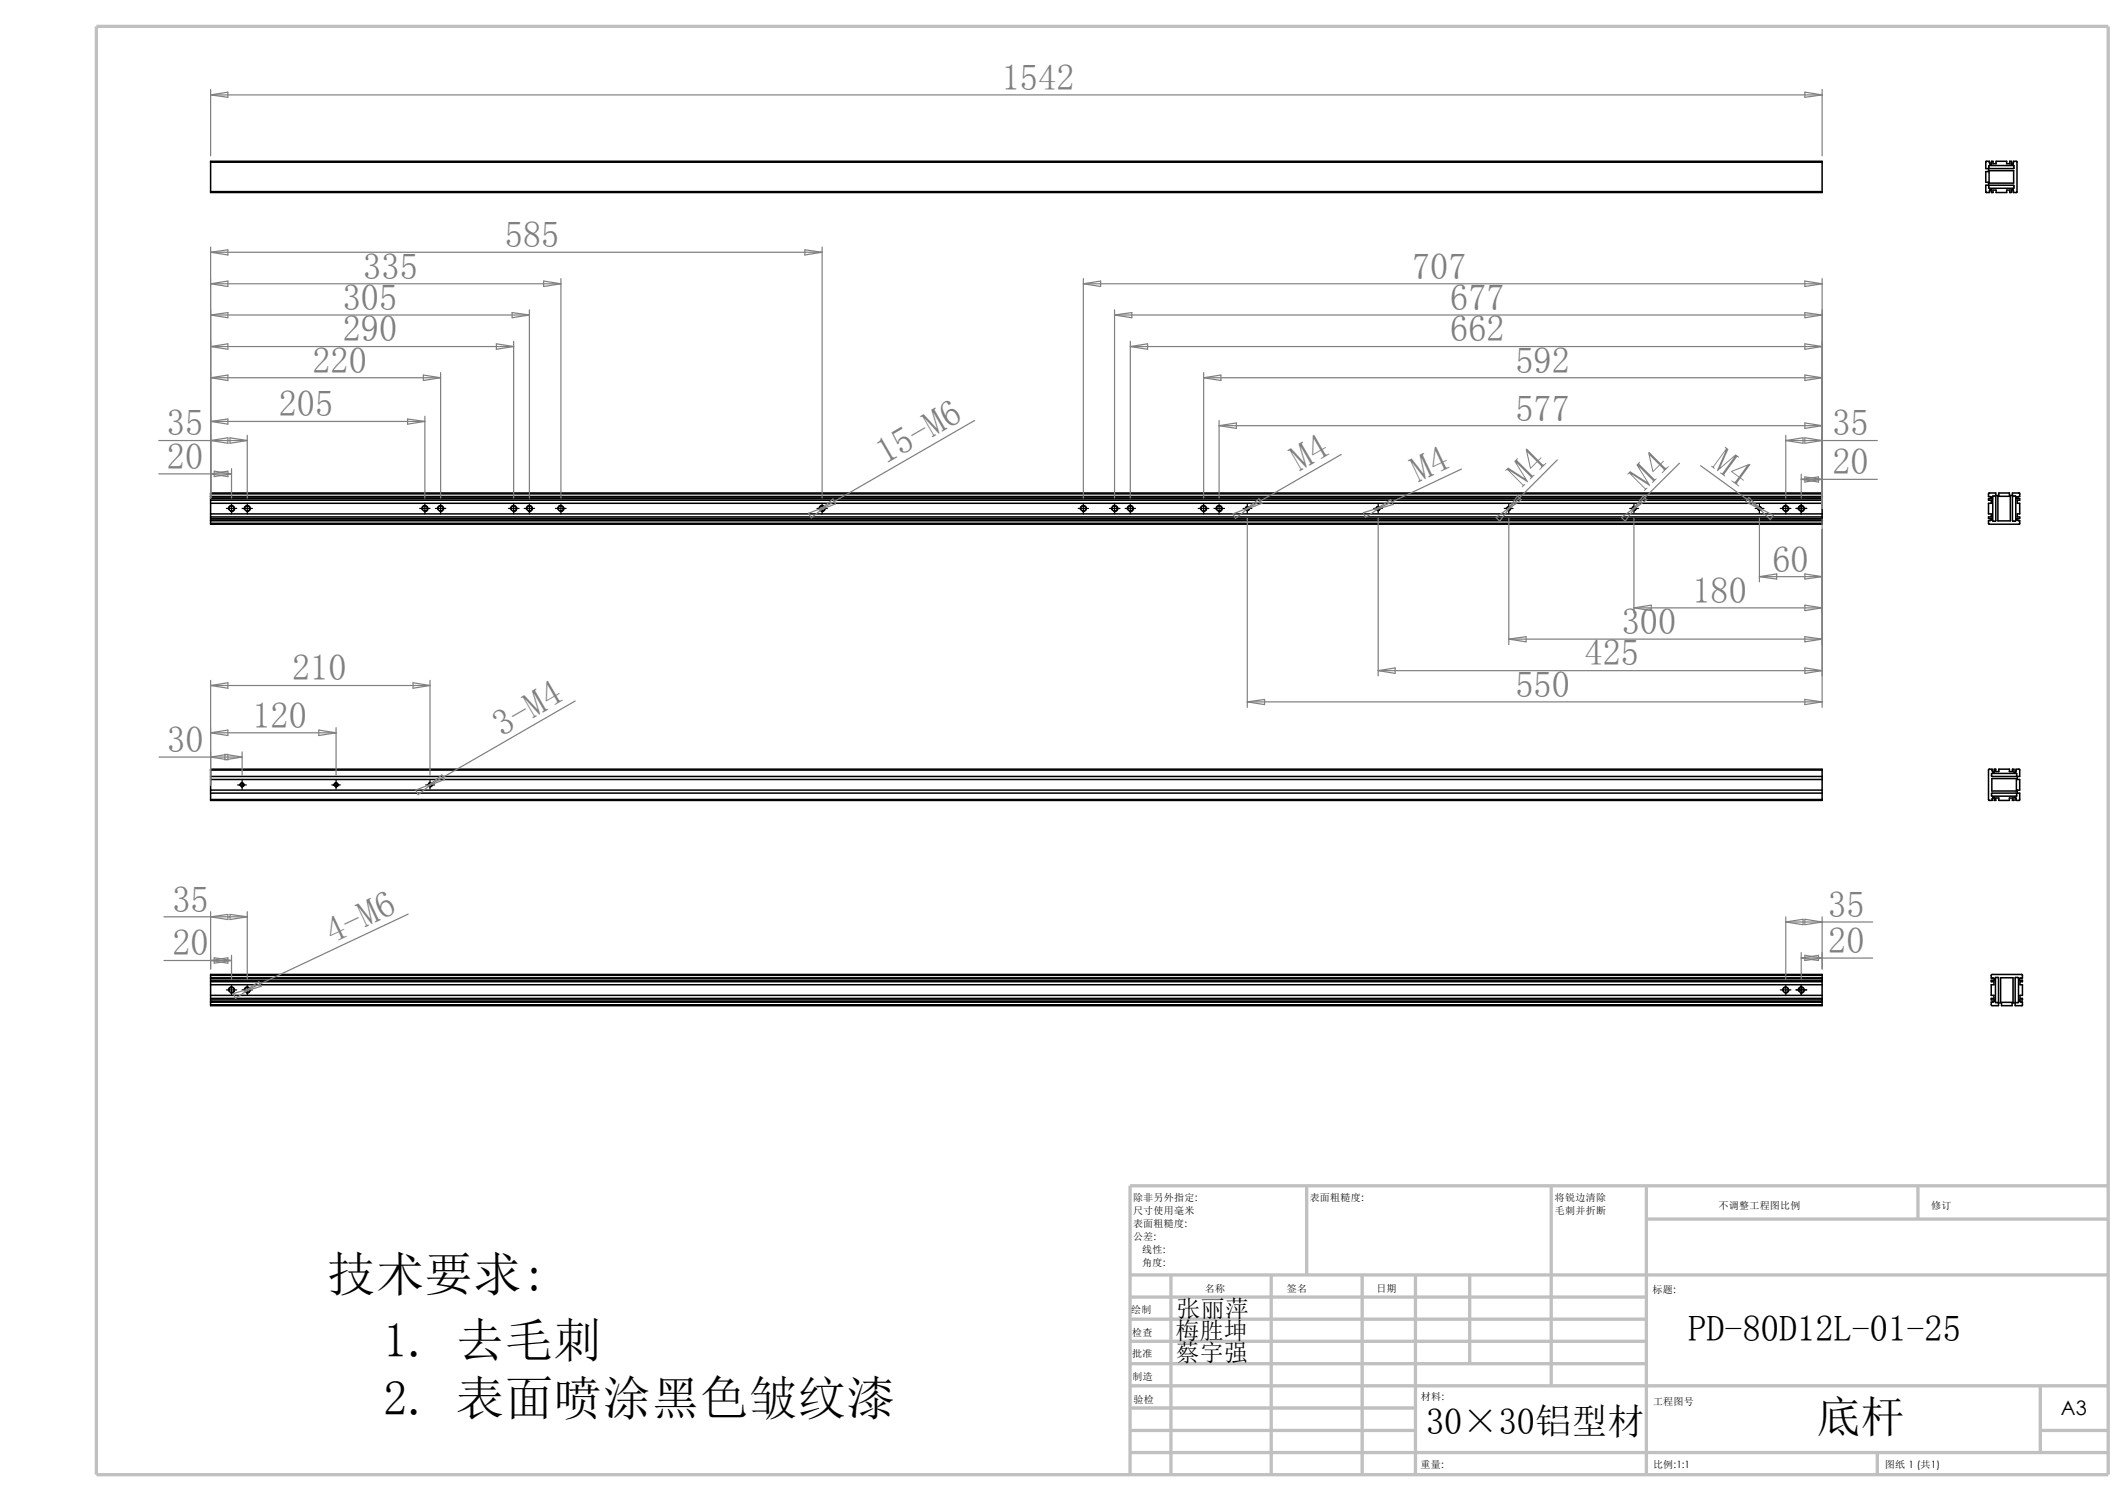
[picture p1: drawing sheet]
<svg xmlns="http://www.w3.org/2000/svg" width="297mm" height="210mm" viewBox="0 0 297 210" stroke-linecap="round" stroke-linejoin="round" font-family="sans-serif">
<g fill="none" stroke="#c0c0c0" stroke-width=".47">
<path d="M13.5 3.7h281v202.2h-281zM157.9 178h136.6M163.6 178v27.9M177.6 178v27.9M182.5 165.6v12.4M190.3 178v27.9M197.7 178v27.9M205.3 178v12.4M216.7 165.6v27.9M230 170.2h64.5M230 165.6v40.3M267.9 165.6v4.6"/>
<path d="M294.5 165.6h-136.6v40.3M157.9 199.7h39.8M157.9 193.5h136.6M157.9 184.2h72.1M157.9 196.6h39.8M157.9 181.1h72.1M157.9 187.3h72.1M157.9 190.4h72.1M285 199.7h9.5M285 193.5v9.3M157.9 202.8h136.6M262.3 202.8v3.1"/>
</g>
<g fill="none" stroke="#000" stroke-width=".21">
<path d="M29.4 22.6v-.1h225.2v.1M29.4 26.8v.1h225.2v-.1M29.4 22.6h225.2M29.4 26.8h225.2M29.4 22.6v4.2M254.6 22.6v4.2M277.8 23.2l3.5-.1v.4h-3.4zM277.9 25.9h3.4v.4h-3.4zM277.9 23.8h3.4v1.8h-3.4zM277.9 22.7l.1 .2h.2v-.4h.2v.4h.4v-.4h1.5v.4h.5v-.4h.2v.4h.2l.1-.2M277.9 22.7v-.2l-.5 .1v.9h.4v.5h-.4v1.4h.4v.5h-.4v.9l.5 .1v-.2M277.9 26.7l.1-.2h.2v.4h.2v-.4h.4v.4h1.5v-.4h.5v.4h.2v-.4h.2l.1 .2"/>
<path d="M277.9 22.7h.1M277.9 26.7h.1M281.3 22.7v-.2l.5 .1v4.2l-.5 .1v-.2M281.3 22.7h.1M281.3 26.7h.1M29.4 69v-.2h225.2v.2M29.4 73.1v.1h225.2v-.1M29.4 69.3v.1M29.4 72.6v.1M29.4 69v.3M29.4 69.4v3.2M29.4 72.7v.4"/>
<path d="M29.4 69h225.2M29.4 69.3h225.2M29.4 69.8h225.2M29.4 69.6h225.2M29.4 70.3h225.2M29.4 71.8h225.2M29.4 72.2h225.2M29.4 72.4h225.2M29.4 73.1h225.2M29.4 72.7h225.2M29.4 69.4h225.2M29.4 72.6h225.2"/>
<path d="M254.6 69v.4M254.6 72.6v.5M254.6 69.4v3.2M278 69.3l.2 .1v.2h-.4v.2h.4v.5h-.4v1.5h.4v.4h-.4v.2h.4v.2l-.2 .1M278 69.3h-.2v-.5h1v.4h.4v-.4h1.5v.4h.4v-.4l1.1 .1v.4l-.5 .1v.2h.5v.2h-.4v.5h.4v1.5h-.4v.4h.4v.2h-.5v.2l.5 .1-.1 .5h-4.3v-.5h.2M278.4 69.3h.4v3.5l-.4-.1zM279.1 69.3h1.7v3.4h-1.7zM281.1 69.3h.5v3.5l-.5-.1zM29.4 107.5v-.1h225.2v.1M29.4 111.6v.2h225.2v-.2M29.4 107.5v4.1M29.4 107.5h225.2"/>
<path d="M29.4 108.4h225.2M29.4 108.8h225.2M29.4 110.3h225.2M29.4 110.7h225.2M29.4 111.6h225.2M254.6 107.5v4.1M278.2 110.8l3.5-.1v.5h-3.4zM278.2 108h3.5v.4h-3.4zM278.3 108.7h3.4v1.7h-3.4zM278.3 111.5l.1-.2h.2v.5h.2v-.4h.4v.4h1.5v-.4h.4v.4h.2v-.5h.3v.2M278.3 107.6l.1 .2h.2v-.4h.2v.3h.4v-.3h1.5v.3h.4v-.3h.2v.4h.3v-.2M278.3 107.6v-.2h-.5v.1v4.2v.1h.5v-.3"/>
<path d="M278.3 111.5h.1M278.3 107.6h.1M281.6 107.6v-.2h.6v1h-.4v.4h.4v1.5h-.4v.4h.4v1l-.6 .1v-.3M281.6 111.5h.1M281.6 107.6h.1M29.4 136.2v-.1h225.2v.1M29.4 136.6h.1M29.4 139.8v.1M29.4 136.2v.4M29.4 136.6v3.2M29.4 139.9v.4M29.4 136.2h225.2"/>
<path d="M29.4 136.6h225.2M29.4 137.1h225.2M29.4 136.9h225.2M29.4 137.5h225.2M29.4 139h225.2M29.4 139.6h225.2M29.4 139.4h225.2M29.4 139.9h225.2M29.4 139.8h225.2M254.6 136.2v.4M254.6 139.8v.5M254.6 136.6v3.2"/>
<path d="M278.4 136.6h.2v.3h-.4v.2h.4v.4h-.4v1.5h.4v.4h-.4v.2h.4v.2l-.2 .1M278.4 136.6h-.2l.1-.5h4.2v.5h-.4v.3h.4v.2h-.3v.4h.3v1.5h-.3v.4h.3v.2h-.4v.2l.4 .1v.5h-1v-.4h-.4v.4h-1.5v-.4h-.4v.4h-.9l-.1-.5h.2M278.8 136.5h.4l-.1 3.5h-.3zM279.5 136.5h1.7v3.5h-1.7zM281.5 136.5h.5l-.1 3.5h-.4zM29.4 140.3v.1h225.2v-.1M29.4 140.3h225.2"/>
<circle cx="32.3" cy="71" r=".37"/>
<circle cx="34.5" cy="71" r=".37"/>
<circle cx="59.4" cy="71" r=".37"/>
<circle cx="61.6" cy="71" r=".37"/>
<circle cx="71.8" cy="71" r=".37"/>
<circle cx="74" cy="71" r=".37"/>
<circle cx="78.3" cy="71" r=".38"/>
<circle cx="114.8" cy="71" r=".37"/>
<circle cx="151.3" cy="71" r=".37"/>
<circle cx="155.7" cy="71" r=".37"/>
<circle cx="157.9" cy="71" r=".37"/>
<circle cx="168.1" cy="71" r=".38"/>
<circle cx="170.3" cy="71" r=".37"/>
<circle cx="174.3" cy="71" r=".25"/>
<circle cx="192.5" cy="71" r=".25"/>
<circle cx="210.8" cy="71" r=".24"/>
<circle cx="228.3" cy="71" r=".25"/>
<circle cx="245.8" cy="71" r=".25"/>
<circle cx="249.5" cy="71" r=".38"/>
<circle cx="251.6" cy="71" r=".37"/>
<circle cx="33.8" cy="109.6" r=".25"/>
<circle cx="46.9" cy="109.6" r=".25"/>
<circle cx="60.1" cy="109.6" r=".24"/>
<circle cx="32.3" cy="138.2" r=".37"/>
<circle cx="34.5" cy="138.2" r=".37"/>
<circle cx="249.5" cy="138.2" r=".38"/>
<circle cx="251.6" cy="138.2" r=".37"/>
</g>
<g fill="none" stroke="#000" stroke-width=".17">
<path d="M31.6 71h1.5M31.9 71.1a.43 .43 0 0 1 .4-.5 .43 .43 0 0 1 .5 .4 .43 .43 0 0 1-.6 .4M32.3 70.3v1.5M33.8 71h1.5M34.1 71.1a.43 .43 0 0 1 .4-.5 .43 .43 0 0 1 .5 .4 .43 .43 0 0 1-.6 .4M34.5 70.3v1.5M58.6 71h1.5M58.9 71.1a.43 .43 0 0 1 .4-.5 .43 .43 0 0 1 .5 .4 .43 .43 0 0 1-.5 .4M59.4 70.3v1.5M60.8 71h1.5M61.1 71.1a.43 .43 0 0 1 .4-.5 .43 .43 0 0 1 .5 .4 .43 .43 0 0 1-.6 .4M61.6 70.3v1.5"/>
<path d="M71 71h1.5M71.3 71.1a.43 .43 0 0 1 .4-.5 .43 .43 0 0 1 .5 .4 .43 .43 0 0 1-.5 .4M71.8 70.3v1.5M73.2 71h1.5M73.5 71.1a.43 .43 0 0 1 .4-.5 .43 .43 0 0 1 .5 .4 .43 .43 0 0 1-.6 .4M74 70.3v1.5M77.6 71h1.5M77.9 71.1a.42 .42 0 0 1 .4-.5 .42 .42 0 0 1 .5 .4 .42 .42 0 0 1-.6 .4M78.4 70.3v1.5M114.1 71h1.5M114.4 71.1a.42 .42 0 0 1 .4-.5 .42 .42 0 0 1 .5 .4 .42 .42 0 0 1-.6 .4M114.9 70.3v1.5"/>
<path d="M150.6 71h1.5M150.9 71.1a.43 .43 0 0 1 .4-.5 .43 .43 0 0 1 .5 .4 .43 .43 0 0 1-.6 .4M151.3 70.3v1.5M155 71h1.5M155.3 71.1a.43 .43 0 0 1 .3-.5 .43 .43 0 0 1 .5 .4 .43 .43 0 0 1-.5 .4M155.7 70.3v1.5M157.2 71h1.4M157.5 71.1a.43 .43 0 0 1 .4-.5 .43 .43 0 0 1 .4 .4 .43 .43 0 0 1-.5 .4M157.9 70.3v1.5M167.4 71h1.5M167.7 71.1a.42 .42 0 0 1 .4-.5 .42 .42 0 0 1 .5 .4 .42 .42 0 0 1-.6 .4M168.1 70.3v1.5"/>
<path d="M169.6 71h1.5M169.9 71.1a.43 .43 0 0 1 .3-.5 .43 .43 0 0 1 .5 .4 .43 .43 0 0 1-.5 .4M170.3 70.3v1.5M173.7 71h1.2M174 71.1a.28 .28 0 0 1 .2-.4 .28 .28 0 0 1 .3 .3 .28 .28 0 0 1-.3 .3M174.2 70.4v1.2M191.9 71h1.2M192.2 71.1a.28 .28 0 0 1 .3-.4 .28 .28 0 0 1 .3 .3 .28 .28 0 0 1-.4 .3M192.5 70.4v1.2M210.1 71h1.3M210.5 71.1a.28 .28 0 0 1 .2-.4 .28 .28 0 0 1 .3 .3 .28 .28 0 0 1-.3 .3M210.8 70.4v1.2"/>
<path d="M227.7 71h1.2M228 71.1a.28 .28 0 0 1 .3-.4 .28 .28 0 0 1 .3 .3 .28 .28 0 0 1-.4 .3M228.3 70.4v1.2M245.2 71h1.2M245.5 71.1a.28 .28 0 0 1 .3-.4 .28 .28 0 0 1 .3 .3 .28 .28 0 0 1-.4 .3M245.8 70.4v1.2M248.7 71h1.5M249 71.1a.42 .42 0 0 1 .4-.5 .42 .42 0 0 1 .5 .4 .42 .42 0 0 1-.6 .4M249.5 70.3v1.5M250.9 71h1.5M251.2 71.1a.43 .43 0 0 1 .4-.5 .43 .43 0 0 1 .4 .4 .43 .43 0 0 1-.5 .4M251.6 70.3v1.5"/>
<path d="M33.2 109.6h1.2M33.5 109.6a.28 .28 0 0 1 .3-.3 .28 .28 0 0 1 .3 .3 .28 .28 0 0 1-.4 .3M33.8 109v1.2M46.4 109.6h1.1M46.7 109.6a.29 .29 0 0 1 .2-.3 .29 .29 0 0 1 .3 .3 .29 .29 0 0 1-.3 .3M46.9 109v1.2M59.5 109.6h1.2M59.8 109.6a.28 .28 0 0 1 .3-.3 .28 .28 0 0 1 .3 .3 .28 .28 0 0 1-.4 .3M60.1 109v1.2M31.6 138.2h1.5M31.9 138.3a.43 .43 0 0 1 .4-.5 .43 .43 0 0 1 .5 .5 .43 .43 0 0 1-.6 .3M32.3 137.5v1.5"/>
<path d="M33.8 138.2h1.5M34.1 138.3a.43 .43 0 0 1 .4-.5 .43 .43 0 0 1 .5 .5 .43 .43 0 0 1-.6 .3M34.5 137.5v1.5M248.7 138.2h1.5M249 138.3a.42 .42 0 0 1 .4-.5 .42 .42 0 0 1 .5 .5 .42 .42 0 0 1-.6 .3M249.5 137.5v1.5M250.9 138.2h1.5M251.2 138.3a.43 .43 0 0 1 .4-.5 .43 .43 0 0 1 .4 .4 .43 .43 0 0 1-.5 .4M251.6 137.5v1.5"/>
</g>
<g fill="none" stroke="#808080" stroke-width=".17">
<path d="M29.4 12.5v9.3M29.4 13.3l2.4-.4v.7zM29.4 13.3h225.2M252.1 12.9l2.5 .4-2.5 .3zM254.6 12.5v9.3M29.4 34.5v35.1M29.4 35.2l2.4-.3v.7zM29.4 39.6l2.4-.4v.8zM29.4 35.2h85.5M29.4 39.6h49M75.9 39.2l2.5 .4-2.5 .4zM78.4 38.9v30.7"/>
<path d="M112.4 34.9l2.5 .3-2.5 .4zM114.9 34.5v35.1M151.3 39.6h103.3M151.3 38.9v30.7M151.3 39.6l2.5-.4v.8zM252.1 39.2l2.5 .4-2.5 .4zM254.6 38.9v32.1M29.4 44l2.4-.4v.8zM29.4 48.4l2.4-.4v.8zM29.4 52.7l2.4-.3v.7zM29.4 58.8l2.4-.3v.7zM29.4 58.8h30"/>
<path d="M29.4 52.7h32.2M29.4 48.4h42.4M29.4 44h44.6M56.9 58.5l2.5 .3-2.5 .4zM59.1 52.4l2.5 .3-2.5 .4zM59.4 58.1v11.5M61.6 52v17.6M69.3 48l2.5 .4-2.5 .4zM71.5 43.6l2.5 .4-2.5 .4zM71.8 47.7v21.9M74 43.3v26.3M136.1 58.7l-20.9 12.1"/>
<path d="M155.7 44h98.9M155.7 43.3v26.3M155.7 44l2.4-.4v.8zM157.9 48.4h96.7M157.9 47.7v21.9M157.9 48.4l2.4-.4v.8zM168.1 52.7h86.5M168.1 52v17.6M168.1 52.7l2.5-.3v.7zM170.3 58.7v10.9M170.3 59.4h84.3M170.3 59.4l2.4-.3v.7z"/>
<path d="M252.1 43.6l2.5 .4-2.5 .4zM252.1 48l2.5 .4-2.5 .4zM252.1 52.4l2.5 .3-2.5 .4zM252.1 59.1l2.5 .3-2.5 .4zM22.2 66.2h10.1M22.2 61.5h12.3M29.4 61.5l2.4-.4v.8zM29.4 66.2l2.4-.4v.7zM29.9 65.8l2.4 .4-2.4 .3zM32.1 61.1l2.4 .4-2.4 .4zM32.3 65.4v4.2M34.5 60.8v8.8"/>
<path d="M112.9 71.7l2.3-.9-1.9 1.5zM114.5 71.2l1.9-1.5 .3 .7zM115.2 70.8l-.7 .4M172.3 71.8l2.2-.9-1.9 1.5zM174 71.2l1.9-1.6 .4 .7zM174.2 72.3v26.5M174.5 70.9l-.5 .3M187.4 63.5l-12.9 7.4M190.5 71.6l2.3-.7-2 1.4zM192.2 71.1l2.1-1.3 .3 .6zM192.5 72.3v22.1M192.8 70.9l-.6 .2"/>
<path d="M204.2 65.5l-11.4 5.4M209 72.3l2-1.5-1.5 2zM210.8 72.3v17.7M212 69.3l.5 .5-1.9 1.4zM217.6 64.2l-7 7M226.5 72.3l2-1.5-1.5 2zM228.3 72.3v13.3M228.5 70.8l-.4 .4M229.5 69.3l.5 .5-1.9 1.4zM234.6 64.7l-6.1 6.1M237.6 65l8.4 6.2M244.3 69.5l1.7 1.7-2.1-1.1z"/>
<path d="M245.6 70.8l2.1 1.2-.4 .6zM245.8 72.3v8.9M249.5 60.8v8.8M249.5 61.5l2.4-.4v.8zM249.5 61.5h12.8M251.6 66.9l2.4-.3v.7zM251.6 66.2v3.4M251.6 66.9h10.7M252.1 61.1l2.5 .4-2.5 .4zM252.1 66.6l2.5 .3-2.5 .4zM254.6 72.5v26.3M29.4 95v14.6"/>
<path d="M29.4 95.7l2.4-.4v.8zM29.4 95.7h30.7M57.7 95.3l2.4 .4-2.4 .4zM60.1 95v13.2M80.3 97.9l-20 11.5M174.2 98h80.4M174.2 98l2.5-.3v.7zM192.5 93.6h62.1M192.5 93.6l2.4-.3v.7zM210.8 89.2l2.4-.3v.7zM210.8 89.2h43.8M228.3 84.9h26.3"/>
<path d="M228.3 84.9l2.4-.4v.8zM245.8 80.5h8.8M245.8 80.5l2.4-.4v.8zM252.1 80.1l2.5 .4-2.5 .4zM252.1 84.5l2.5 .4-2.5 .4zM252.1 88.9l2.5 .3-2.5 .4zM252.1 93.3l2.5 .3-2.5 .4zM252.1 97.7l2.5 .3-2.5 .4zM22.2 105.7h11.6M29.4 102.3l2.4-.4v.8zM29.4 105.7l2.4-.4v.8zM29.4 102.3h17.5"/>
<path d="M31.4 105.3l2.4 .4-2.4 .4zM33.8 105v3.2M44.5 101.9l2.4 .4-2.4 .4zM46.9 101.6v6.6M58.1 110.3l2.2-.9-1.9 1.6zM59.8 109.7l1.9-1.5 .4 .6zM60.3 109.4l-.5 .3M22.9 134.1h9.4M22.9 128h11.6M29.4 128l2.4-.3v.7zM29.4 127.3v8M29.4 134.1l2.4-.4v.8z"/>
<path d="M29.9 133.7l2.4 .4-2.4 .4zM32.1 127.7l2.4 .3-2.4 .4zM32.3 133.4v3.4M32.6 138.7l2.3-.7-2 1.4zM34.2 138.4l2-1.3 .3 .6zM34.5 127.3v9.5M34.9 138l-.7 .4M57 127.6l-22.1 10.4M249.5 128v8.8M249.5 128.7l2.4-.3v.7zM249.5 128.7h12.1M251.6 133.8l2.4-.4v.7z"/>
<path d="M251.6 133.8h10M251.6 133v3.8M252.1 133.4l2.5 .4-2.5 .3zM252.1 128.4l2.5 .3-2.5 .4zM254.6 128v7.3"/>
</g>
<g font-size="6.7">
<text x="45.7" y="180.3">技术要求:</text>
<text x="53.6" y="189.5">1. 去毛刺</text>
<text x="53.6" y="197.6">2. 表面喷涂黑色皱纹漆</text>
</g>
<text font-size="6.1" x="253.9" y="199.9">底杆</text>
<g font-size="5.1" fill="#808080">
<text x="139.9" y="12.5">1542</text>
<text x="70.5" y="34.5">585</text>
<text x="50.8" y="38.9">335</text>
<text x="197.3" y="38.9">707</text>
<text x="47.9" y="47.7">290</text>
<text x="47.9" y="43.3">305</text>
<text x="202.6" y="43.3">677</text>
<text x="202.6" y="47.7">662</text>
<text x="43.6" y="52">220</text>
<text x="211.7" y="52">592</text>
<text x="38.9" y="58.1">205</text>
<text x="211.7" y="58.7">577</text>
<text x="23.3" y="65.4">20</text>
<text x="23.3" y="60.8">35</text>
<text x="123.7" y="65" transform="rotate(-30 123.7 65)">15-M6</text>
<text x="181.6" y="65.9" transform="rotate(-30 181.6 65.9)">M4</text>
<text x="238.9" y="65.2" transform="rotate(36 238.9 65.2)">M4</text>
<text x="256" y="60.8">35</text>
<text x="198.2" y="67.5" transform="rotate(-25 198.2 67.5)">M4</text>
<text x="212.7" y="68.2" transform="rotate(-45 212.7 68.2)">M4</text>
<text x="229.8" y="68.7" transform="rotate(-45 229.8 68.7)">M4</text>
<text x="256" y="66.2">20</text>
<text x="247.6" y="79.8">60</text>
<text x="226.6" y="88.5">300</text>
<text x="236.4" y="84.2">180</text>
<text x="40.8" y="95">210</text>
<text x="221.4" y="92.9">425</text>
<text x="35.3" y="101.6">120</text>
<text x="211.7" y="97.3">550</text>
<text x="23.4" y="105">30</text>
<text x="70.1" y="102.9" transform="rotate(-30 70.1 102.9)">3-M4</text>
<text x="24.1" y="127.3">35</text>
<text x="46.4" y="131.7" transform="rotate(-25 46.4 131.7)">4-M6</text>
<text x="255.4" y="128">35</text>
<text x="24.1" y="133.4">20</text>
<text x="255.4" y="133.1">20</text>
</g>
<g font-size="5.1">
<text x="235.8" y="187.2">PD-80D12L-01-25</text>
<text x="199.2" y="200.3">30×30铝型材</text>
</g>
<g font-size="3.3">
<text x="164.4" y="183.9">张丽萍</text>
<text x="164.2" y="187">梅胜坤</text>
<text x="164.2" y="190.1">蔡宇强</text>
</g>
<text font-size="2.8" x="287.9" y="197.6">A3</text>
<g font-size="1.4">
<text x="158.3" y="167.7">除非另外指定:</text>
<text x="183" y="167.7">表面粗糙度:</text>
<text x="217.2" y="167.6">将锐边清除</text>
<text x="158.3" y="169.5">尺寸使用毫米</text>
<text x="158.3" y="171.4">表面粗糙度:</text>
<text x="158.3" y="173.2">公差:</text>
<text x="217.2" y="169.5">毛刺并折断</text>
<text x="240.1" y="168.7">不调整工程图比例</text>
<text x="269.8" y="168.9">修订</text>
<text x="159.6" y="176.8">角度:</text>
<text x="159.6" y="175">线性:</text>
<text x="158" y="183.4">绘制</text>
<text x="168.3" y="180.4">名称</text>
<text x="179.8" y="180.4">签名</text>
<text x="192.3" y="180.4">日期</text>
<text x="230.8" y="180.6">标题:</text>
<text x="158.2" y="189.5">批准</text>
<text x="158.2" y="186.5">检查</text>
<text x="158.2" y="192.7">制造</text>
<text x="158.4" y="195.9">验检</text>
<text x="198.5" y="195.4">材料:</text>
<text x="230.9" y="196.2">工程图号</text>
<text x="198.5" y="204.9">重量:</text>
<text x="230.9" y="204.9">比例:1:1</text>
<text x="263.3" y="204.9">图纸 1 (共1)</text>
</g>
</svg>
